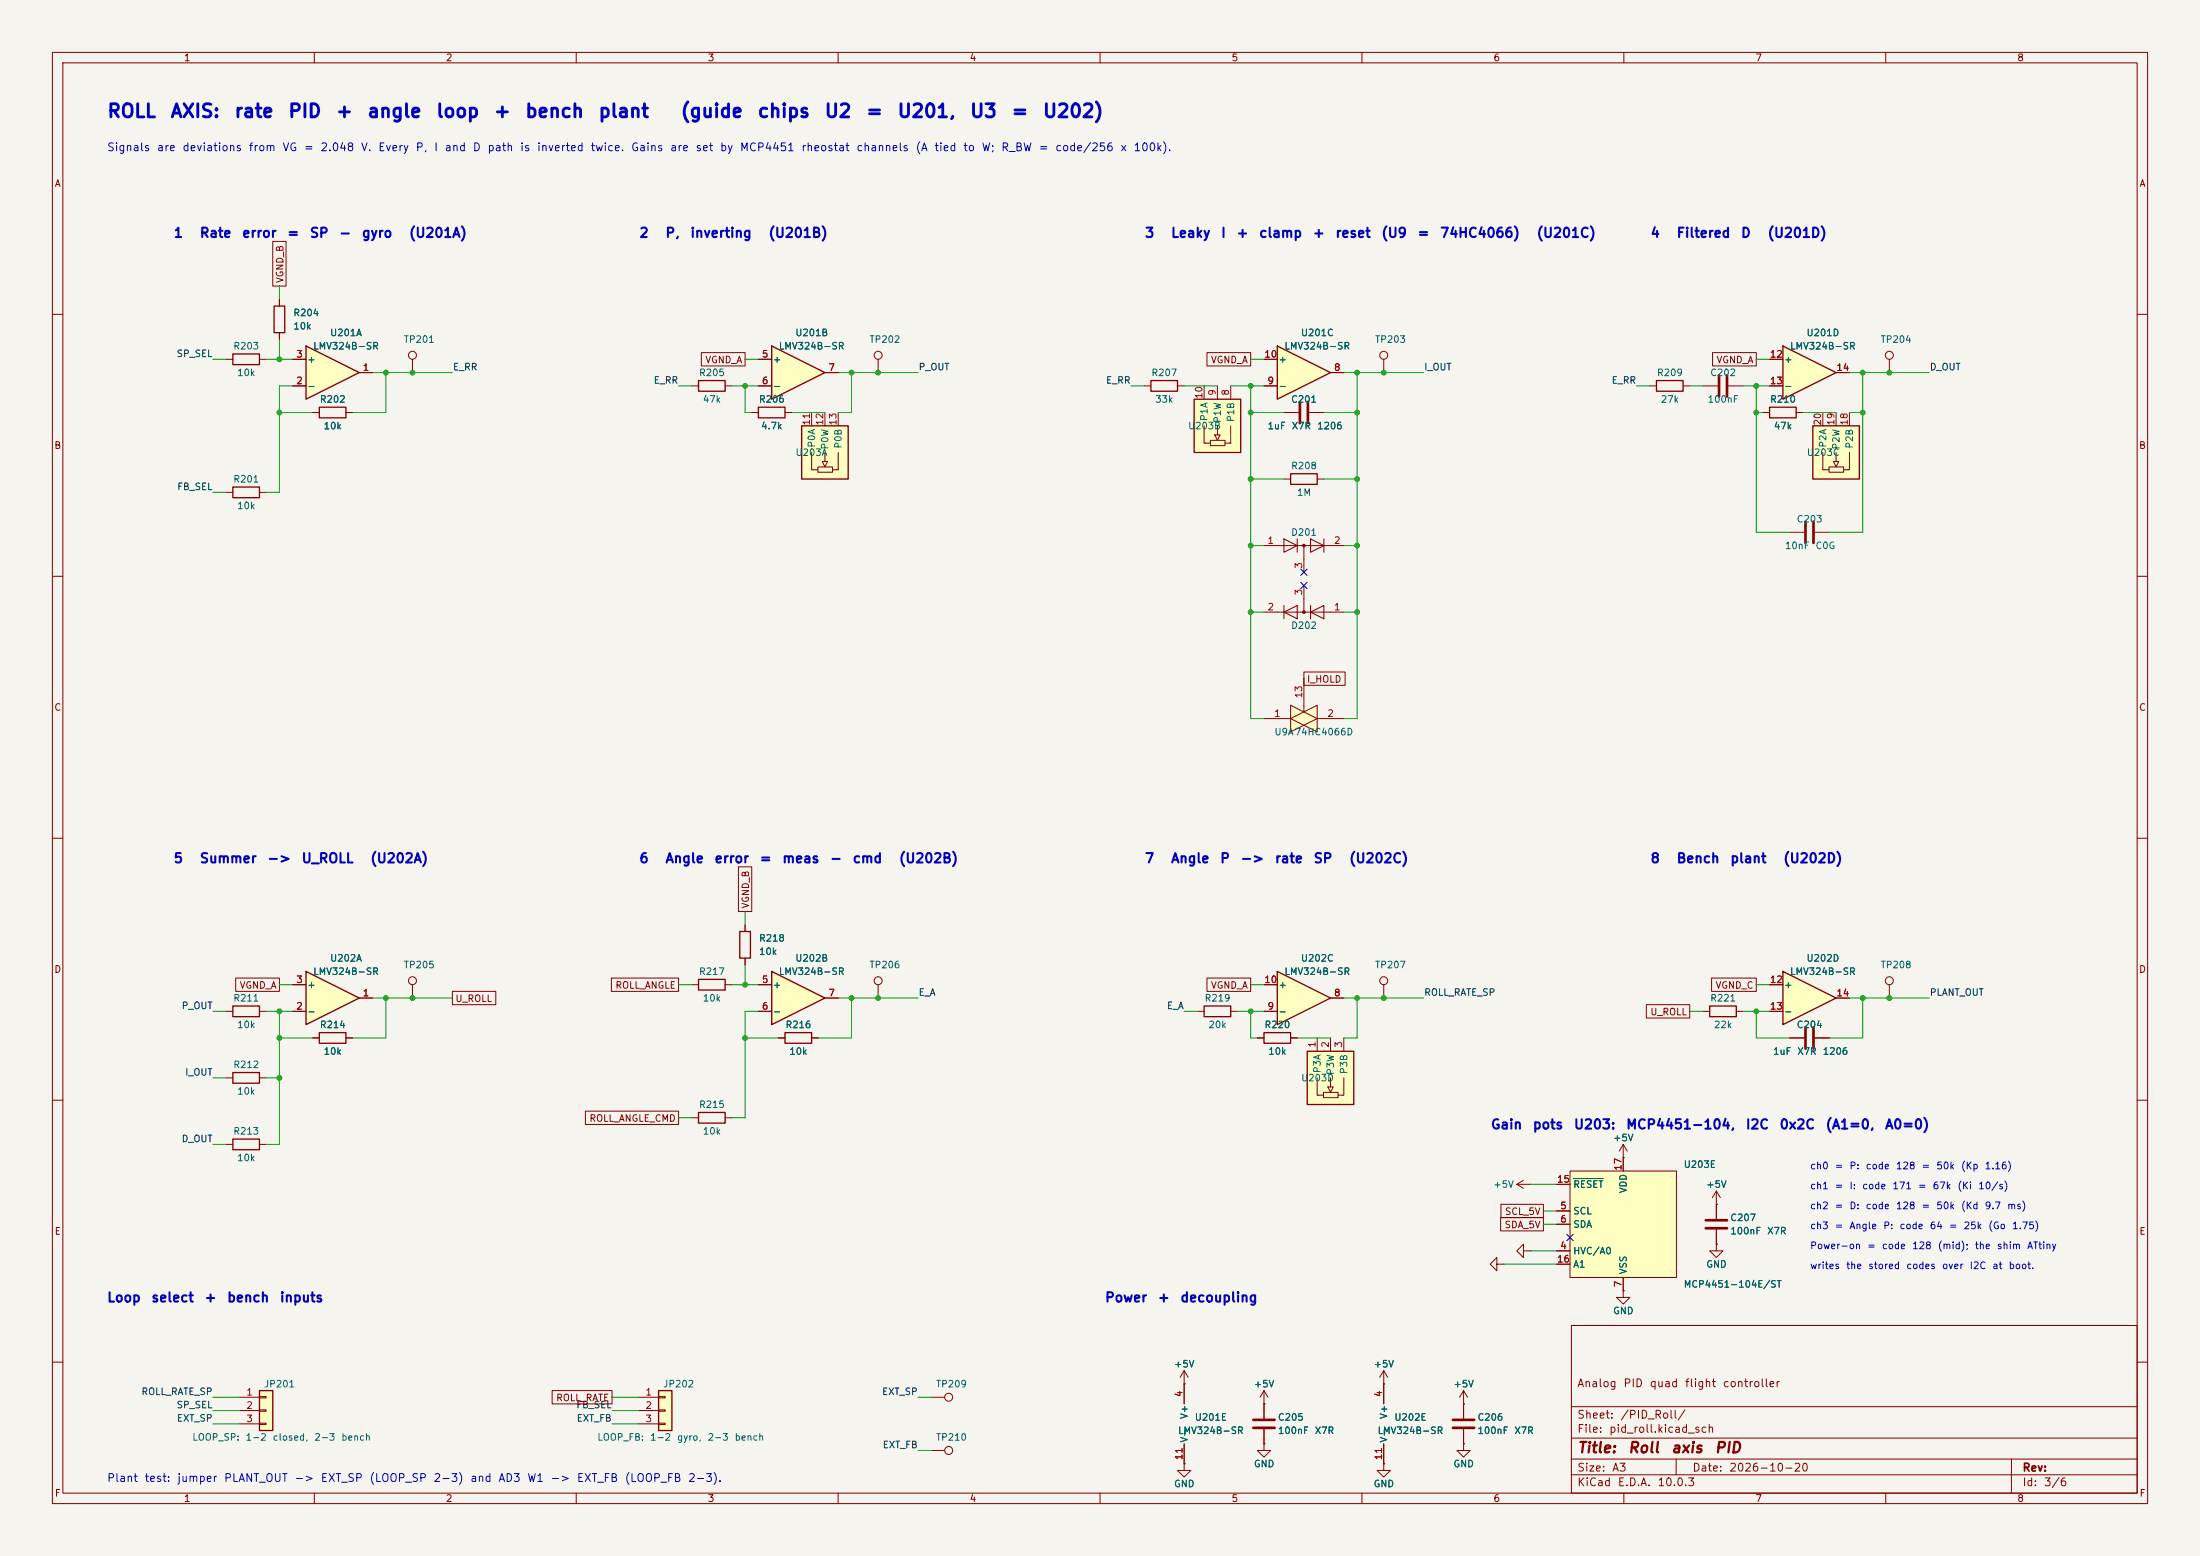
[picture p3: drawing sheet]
<svg xmlns="http://www.w3.org/2000/svg" width="420mm" height="297mm" viewBox="0 0 420 297" stroke-linecap="round" stroke-linejoin="round" font-family="sans-serif">
<path d="M0 0h420v297h-420z" fill="#f5f4ef" stroke="#f5f4ef" stroke-width=".19"/>
<g fill="none" stroke="#840000" stroke-width=".19">
<path d="M10 10h400v277h-400zM12 12h396v273h-396zM60 10v2M110 10v2M160 10v2M210 10v2M260 10v2M310 10v2M360 10v2M53.3 57.2v1.2M10 60h2M53.3 63.5v1.3"/>
<path d="M78.7 68.6v2.5M408 60h2M10 110h2M408 110h2M10 160h2M408 160h2M59.7 198.1h1.3M66 198.1h1.3M10 210h2M408 210h2M300 253h108v32h-108zM10 260h2"/>
<path d="M177.8 266.7h2.5M226.1 264.2v3.8M226.1 275.6v3.8M241.3 268h.1M241.3 265.4l-.8 1.3M241.3 265.4l.8 1.3M241.3 265.4v2.6M300 278.5h108M300 274.5h108M300 268.5h108M320 278.5v3M384 278.5v6.5"/>
<path d="M408 260h2M60 285v2M110 285v2M160 285v2M210 285v2M260 285v2M300 281.5h108M310 285v2M360 285v2"/>
<circle cx="78.7" cy="67.8" r=".76"/>
<circle cx="181.1" cy="266.7" r=".76"/>
</g>
<path d="M52.3 58.4h2.1v5.1h-2.1zM61 197.1h5v2h-5z" fill="none" stroke="#840000" stroke-width=".25"/>
<path d="M125.7 265.4h2.6v7.6h-2.6z" fill="#ffffc2"/>
<path d="M44.4 67.6h5.1v2h-5.1zM44.4 204.7h5.1v2.1h-5.1zM44.4 217.4h5.1v2.1h-5.1zM125.7 265.4h2.6v7.6h-2.6z" fill="none" stroke="#840000" stroke-width=".25"/>
<g fill="none" stroke="#840000" stroke-width=".19">
<path d="M43.2 68.6h1.2M49.5 68.6h1.3M43.2 205.7h1.2M43.2 218.4h1.2M49.5 205.7h1.3M49.5 218.4h1.3M290.8 238.8v-1.3l-1.2 1.3 1.2 1.2v-1.2h1.3M292.1 238.8h.1M327.7 237.5v1.3h1.2l-1.2 1.2-1.3-1.2h1.3M327.7 237.5h.1M327.7 229.9h.1M327.7 227.3l-.8 1.3"/>
<path d="M327.7 227.3l.7 1.3M327.7 227.3v5.4M327.7 234.7v2.8M309.9 246.4v1.2h1.2l-1.2 1.3-1.3-1.3h1.3M309.9 246.4h.1M121.9 266.7h3.8M121.9 269.2h3.8M121.9 271.8h3.8M125.7 266.6h1.3v.2h-1.3zM125.7 269.1h1.3v.3h-1.3zM125.7 271.7h1.3v.2h-1.3z"/>
</g>
<path d="M325.6 232.9h4.1M325.6 234.4h4.1" fill="none" stroke="#840000" stroke-width=".51"/>
<path d="M299.7 223.5h20.3v20.3h-20.3z" fill="#ffffc2"/>
<g fill="none" stroke="#840000" stroke-width=".19">
<path d="M43.2 94h1.2M49.5 94h1.3M43.2 193h1.2M49.5 193h1.3M325.1 193h1.3M331.5 193h1.2M309.9 218.4v5.1M309.9 218.4l-.8 1.3M309.9 218.4l.7 1.3M289.6 226.1h2.5M289.6 226.1l1.2 .7M290.8 225.3l-1.2 .8"/>
<path d="M292.1 226.1h.1M297.2 238.8h2.5M297.2 231.1h2.5M297.2 233.7h2.5M297.2 226.1h2.5M299.7 223.5h20.3v20.3h-20.3zM309.9 221h.1M297.2 241.3h2.5M309.9 243.8v2.6"/>
</g>
<path d="M300.4 225h5.6" fill="none" stroke="#006464" stroke-width=".19"/>
<path d="M44.4 93h5.1v2h-5.1zM44.4 192h5.1v2.1h-5.1zM326.4 192h5.1v2.1h-5.1z" fill="none" stroke="#840000" stroke-width=".25"/>
<path d="M58.4 66l10.2 5.1-10.2 5.1z" fill="#ffffc2"/>
<path d="M58.4 66l10.2 5.1-10.2 5.1zM61 77.7h5v2.1h-5z" fill="none" stroke="#840000" stroke-width=".25"/>
<path d="M55.9 73.7h2.5M55.9 68.6h2.5M59.7 78.7h1.3M66 78.7h1.3M68.6 71.1h2.5M341.6 198.1h2.8M346.5 198.1h2.7" fill="none" stroke="#840000" stroke-width=".19"/>
<path d="M344.7 196.1v4.1M346.2 196.1v4.1" fill="none" stroke="#840000" stroke-width=".51"/>
<path d="M340.4 185.4l10.1 5.1-10.1 5.1z" fill="#ffffc2"/>
<path d="M340.4 185.4l10.1 5.1-10.1 5.1z" fill="none" stroke="#840000" stroke-width=".25"/>
<path d="M337.8 188h2.6M337.8 193h2.6M350.5 190.5h2.6" fill="none" stroke="#840000" stroke-width=".19"/>
<path d="M256.5 205.7v3.3" fill="none" stroke="#ffffc2" stroke-width=".19"/>
<path d="M256.3 209h.2z" fill="#ffffc2"/>
<path d="M251.5 205.7v3.3" fill="none" stroke="#ffffc2" stroke-width=".19"/>
<path d="M249.6 200.7h8.8v10.1h-8.8z" fill="#ffffc2"/>
<path d="M228.6 193h1.3M234.9 193h1.3M240 198.1h1.3M246.4 198.1h1.2M251.5 198.1v2.6M254 198.1v2.6M256.5 198.1v2.6M251.5 205.7v3.3h1.1M252.7 208.5h2.7v1h-2.7zM253.5 207.5h1l-.5 1zM254 205.7v1.8M256.5 205.7v3.3h-1.1" fill="none" stroke="#840000" stroke-width=".19"/>
<path d="M229.9 192h5v2.1h-5zM241.3 197.1h5.1v2h-5.1zM249.6 200.7h8.8v10.1h-8.8z" fill="none" stroke="#840000" stroke-width=".25"/>
<path d="M243.8 185.4l10.2 5.1-10.2 5.1z" fill="#ffffc2"/>
<path d="M243.8 185.4l10.2 5.1-10.2 5.1z" fill="none" stroke="#840000" stroke-width=".25"/>
<g fill="none" stroke="#840000" stroke-width=".19">
<path d="M241.3 193h2.5M241.3 188h2.5M254 190.5h2.5M264.2 188v2.5"/>
<circle cx="264.2" cy="187.2" r=".76"/>
</g>
<path d="M49.5 265.4h2.6v7.6h-2.6z" fill="#ffffc2"/>
<path d="M144.8 77.7h5.1v2.1h-5.1zM316.2 72.6h5.1v2.1h-5.1zM337.8 77.7h5.1v2.1h-5.1zM49.5 265.4h2.6v7.6h-2.6z" fill="none" stroke="#840000" stroke-width=".25"/>
<g fill="none" stroke="#840000" stroke-width=".19">
<path d="M143.5 78.7h1.3M149.9 78.7h1.2M315 73.7h1.2M321.3 73.7h1.3M325.1 73.7h2.8M329.9 73.7h2.8M336.5 78.7h1.3M342.9 78.7h1.3M341.6 101.6h2.8M346.5 101.6h2.7M78.7 188v2.5M360.7 188v2.5"/>
<path d="M285.7 241.3v-1.3l-1.2 1.3 1.2 1.3v-1.3h1.3M287 241.3h.1M45.7 266.7h3.8M45.7 269.2h3.8M45.7 271.8h3.8M49.5 266.6h1.3v.2h-1.3zM49.5 269.1h1.3v.3h-1.3zM49.5 271.7h1.3v.2h-1.3zM226.1 279.4v1.3h1.2l-1.2 1.2-1.3-1.2h1.3M226.1 279.4h.1"/>
<circle cx="78.7" cy="187.2" r=".76"/>
<circle cx="360.7" cy="187.2" r=".76"/>
</g>
<path d="M328.2 71.6v4.1M329.7 71.6v4.1M344.7 99.6v4M346.2 99.6v4" fill="none" stroke="#840000" stroke-width=".51"/>
<path d="M147.3 66l10.2 5.1-10.2 5.1z" fill="#ffffc2"/>
<path d="M147.3 66l10.2 5.1-10.2 5.1z" fill="none" stroke="#840000" stroke-width=".25"/>
<g fill="none" stroke="#840000" stroke-width=".19">
<path d="M144.8 68.6h2.5M144.8 73.7h2.5M157.5 71.1h2.5M167.6 68.6v2.5M241.3 275.6v1.3h1.3l-1.3 1.2-1.3-1.2h1.3M241.3 275.6h.1"/>
<circle cx="167.6" cy="67.8" r=".76"/>
</g>
<path d="M353.1 86.4v3.3" fill="none" stroke="#ffffc2" stroke-width=".19"/>
<path d="M352.8 89.7h.3z" fill="#ffffc2"/>
<path d="M348 86.4v3.3" fill="none" stroke="#ffffc2" stroke-width=".19"/>
<path d="M346.1 81.3h8.9v10.1h-8.9z" fill="#ffffc2"/>
<g fill="none" stroke="#840000" stroke-width=".19">
<path d="M132.1 73.7h1.2M138.4 73.7h1.3M348 78.7v2.6M350.5 78.7v2.6M353.1 78.7v2.6M348 86.4v3.3h.2M348.2 89.7h.9M349.2 89.1h2.8v1h-2.8zM350 88.1h1l-.5 1zM350.5 86.4v1.7M353.1 86.4v3.3h-1.1M142.2 176.5v1.3"/>
<path d="M142.2 182.9v1.3M167.6 188v2.5"/>
<circle cx="167.6" cy="187.2" r=".76"/>
</g>
<path d="M133.3 72.6h5.1v2.1h-5.1zM346.1 81.3h8.9v10.1h-8.9zM141.2 177.8h2.1v5.1h-2.1z" fill="none" stroke="#840000" stroke-width=".25"/>
<path d="M340.4 66l10.1 5.1-10.1 5.1z" fill="#ffffc2"/>
<path d="M340.4 66l10.1 5.1-10.1 5.1z" fill="none" stroke="#840000" stroke-width=".25"/>
<g fill="none" stroke="#840000" stroke-width=".19">
<path d="M337.8 68.6h2.6M337.8 73.7h2.6M350.5 71.1h2.6M360.7 68.6v2.5"/>
<circle cx="360.7" cy="67.8" r=".76"/>
</g>
<path d="M160 86.4v3.3" fill="none" stroke="#ffffc2" stroke-width=".19"/>
<path d="M159.8 89.7h.2z" fill="#ffffc2"/>
<path d="M154.9 86.4v3.3" fill="none" stroke="#ffffc2" stroke-width=".19"/>
<path d="M153 81.3h8.9v10.1h-8.9z" fill="#ffffc2"/>
<path d="M154.9 78.7v2.6M157.5 78.7v2.6M160 78.7v2.6M154.9 86.4v3.3h.3M155.2 89.7h.9M156.1 89.1h2.8v1h-2.8zM157 88.1h1l-.5 1zM157.5 86.4v1.7M160 86.4v3.3h-1.1" fill="none" stroke="#840000" stroke-width=".19"/>
<path d="M153 81.3h8.9v10.1h-8.9z" fill="none" stroke="#840000" stroke-width=".25"/>
<path d="M243.8 66l10.2 5.1-10.2 5.1z" fill="#ffffc2"/>
<path d="M243.8 66l10.2 5.1-10.2 5.1zM133.3 186.9h5.1v2.1h-5.1z" fill="none" stroke="#840000" stroke-width=".25"/>
<g fill="none" stroke="#840000" stroke-width=".19">
<path d="M241.3 73.7h2.5M241.3 68.6h2.5M254 71.1h2.5M132.1 188h1.2M138.4 188h1.3M177.8 276.9h2.5"/>
<circle cx="181.1" cy="276.9" r=".76"/>
</g>
<path d="M234.9 81.3v3.3" fill="none" stroke="#ffffc2" stroke-width=".19"/>
<path d="M234.7 84.6h.2z" fill="#ffffc2"/>
<path d="M229.9 81.3v3.3" fill="none" stroke="#ffffc2" stroke-width=".19"/>
<path d="M228 76.2h8.9v10.2h-8.9z" fill="#ffffc2"/>
<g fill="none" stroke="#840000" stroke-width=".19">
<path d="M218.4 73.7h1.3M224.8 73.7h1.3M229.9 73.7v2.5M232.4 73.7v2.5M234.9 73.7v2.5M264.2 68.6v2.5M229.9 81.3v3.3h.2M230.1 84.6h.9M231.1 84h2.8v1.1h-2.8zM231.9 83h1l-.5 1zM232.4 81.3v1.7M234.9 81.3v3.3h-1"/>
<circle cx="264.2" cy="67.8" r=".76"/>
</g>
<path d="M219.7 72.6h5.1v2.1h-5.1zM228 76.2h8.9v10.2h-8.9z" fill="none" stroke="#840000" stroke-width=".25"/>
<path d="M147.3 185.4l10.2 5.1-10.2 5.1z" fill="#ffffc2"/>
<path d="M147.3 185.4l10.2 5.1-10.2 5.1z" fill="none" stroke="#840000" stroke-width=".25"/>
<path d="M245.1 78.7h2.8M249.9 78.7h2.8M241.3 116.8h15.2M241.3 104.1h15.2M248.9 104.1v5.1M248.9 111.8v5M144.8 188h2.5M144.8 193h2.5M157.5 190.5h2.5" fill="none" stroke="#840000" stroke-width=".19"/>
<path d="M245.1 116.8l2.5-1.2v2.5zM245.1 115.6v2.5M245.1 102.9l2.5 1.2-2.5 1.3zM247.6 102.9v2.5M250.2 116.8l2.5-1.2v2.5zM250.2 115.6v2.5M250.2 102.9l2.5 1.2-2.5 1.3zM252.7 102.9v2.5" fill="none" stroke="#840000" stroke-width=".2"/>
<g fill="#840000" stroke="#840000" stroke-width=".19">
<circle cx="248.9" cy="116.8" r=".25"/>
<circle cx="248.9" cy="104.1" r=".25"/>
</g>
<path d="M248.2 76.7v4.1M249.7 76.7v4.1" fill="none" stroke="#840000" stroke-width=".51"/>
<g fill="#ffffc2">
<path d="M246.4 134.6l5.1 2.6-5.1 2.5z"/>
<path d="M246.4 137.2l5.1-2.6v5.1z"/>
</g>
<g fill="none" stroke="#840000" stroke-width=".19">
<path d="M245.1 91.4h1.3M251.5 91.4h1.2M241.3 137.2h5.1M246.4 134.6l5.1 2.6-5.1 2.5zM246.4 137.2l5.1-2.6v5.1zM248.9 129.5v6.4M251.5 137.2h5M148.6 198.1h1.3M154.9 198.1h1.3M132.1 213.4h1.2M138.4 213.4h1.3M226.1 264.2h.1"/>
<path d="M226.1 261.6l-.8 1.3M226.1 261.6l.7 1.3M226.1 261.6v2.6M241.3 268v2.8M241.3 272.8v2.8M264.2 264.2h.1M264.2 261.6l-.8 1.3M264.2 261.6l.7 1.3M264.2 261.6v2.6M279.4 275.6v1.3h1.3l-1.3 1.2-1.3-1.2h1.3M279.4 275.6h.1"/>
</g>
<path d="M246.4 90.4h5.1v2.1h-5.1zM149.9 197.1h5v2h-5zM133.3 212.3h5.1v2.1h-5.1z" fill="none" stroke="#840000" stroke-width=".25"/>
<path d="M239.3 271h4M239.3 272.5h4" fill="none" stroke="#840000" stroke-width=".51"/>
<path d="M58.4 185.4l10.2 5.1-10.2 5.1z" fill="#ffffc2"/>
<path d="M58.4 185.4l10.2 5.1-10.2 5.1z" fill="none" stroke="#840000" stroke-width=".25"/>
<g fill="none" stroke="#840000" stroke-width=".19">
<path d="M52.1 46.1h2.5v8.5h-2.5zM53.3 57.2v1.2M53.3 63.5v1.3M55.9 73.7h2.5M55.9 68.6h2.5M59.7 78.7h1.3M66 78.7h1.3M68.6 71.1h2.5M133.9 67.3h8.3v2.6h-8.3zM143.5 78.7h1.3M144.8 73.7h2.5M144.8 68.6h2.5"/>
<path d="M149.9 78.7h1.2M157.5 71.1h2.5M230.4 67.3h8.4v2.6h-8.4zM241.3 73.7h2.5M241.3 68.6h2.5M245.1 78.7h2.8M249.9 78.7h2.8M254 71.1h2.5M326.9 67.3h8.4v2.6h-8.4zM336.5 78.7h1.3M337.8 73.7h2.6M337.8 68.6h2.6"/>
<path d="M342.9 78.7h1.3M350.5 71.1h2.6M248.9 128.3h7.9v2.5h-7.9zM141 165.5h2.5v8.5h-2.5zM142.2 176.5v1.3M45 186.7h8.3v2.5h-8.3zM55.9 193h2.5M55.9 188h2.5M59.7 198.1h1.3M66 198.1h1.3M68.6 190.5h2.5M86.4 189.2h8.2v2.6h-8.2z"/>
<path d="M116.7 186.7h12.8v2.5h-12.8zM142.2 182.9v1.3M144.8 193h2.5M144.8 188h2.5M148.6 198.1h1.3M154.9 198.1h1.3M157.5 190.5h2.5M230.4 186.7h8.4v2.5h-8.4zM240 198.1h1.3M241.3 193h2.5M241.3 188h2.5M246.4 198.1h1.2"/>
<path d="M254 190.5h2.5M314.3 191.8h8.3v2.5h-8.3zM326.7 186.7h8.6v2.5h-8.6zM337.8 193h2.6M337.8 188h2.6M341.6 198.1h2.8M346.5 198.1h2.7M350.5 190.5h2.6M111.8 212.1h17.7v2.5h-17.7zM286.5 232.4h8.1v2.6h-8.1zM286.5 229.9h8.1v2.5h-8.1zM297.2 238.8h2.5"/>
<path d="M297.2 231.1h2.5M297.2 233.7h2.5M297.2 226.1h2.5M309.9 221h.1M309.9 221v2.5M327.7 229.9h.1M327.7 237.5h.1M327.7 229.9v2.8M327.7 234.7v2.8M297.2 241.3h2.5M309.9 246.4h.1M309.9 243.8v2.6"/>
<path d="M105.4 265.4h11.4v2.6h-11.4zM226.1 264.2h.1M226.1 279.4h.1M226.1 264.2v3.8M226.1 275.6v3.8M241.3 275.6h.1M241.3 268h.1M241.3 268v2.8M241.3 272.8v2.8M264.2 279.4v1.3h1.2l-1.2 1.2-1.3-1.2h1.3M264.2 279.4h.1M264.2 264.2h.1"/>
<path d="M264.2 264.2v3.8M264.2 275.6v3.8M279.4 268h.1M279.4 275.6h.1M279.4 265.4l-.8 1.3M279.4 265.4l.8 1.3M279.4 265.4v5.4M279.4 272.8v2.8"/>
</g>
<path d="M277.4 271h4M277.4 272.5h4" fill="none" stroke="#840000" stroke-width=".51"/>
<g fill="none" stroke="#009600" stroke-width=".19">
<path d="M53.3 54.6v2.6M40.6 68.6h2.6M50.8 68.6h5.1M53.3 78.7h6.4M53.3 64.8v3.8M55.9 73.7h-2.6v20.3h-2.5M71.1 71.1h15.3M73.7 71.1v7.6h-6.4M129.5 73.7h2.6M139.7 73.7h5.1M142.2 68.6h2.6M142.2 73.7v5h1.3"/>
<path d="M151.1 78.7h6.4M160 71.1h15.3M162.6 71.1v7.6h-2.6M215.9 73.7h2.5M226.1 73.7h6.3M234.9 73.7h6.4M238.8 68.6h2.5M238.8 78.7h6.3M238.8 73.7v63.5h2.5M252.7 78.7h6.4M256.5 71.1h15.3M259.1 71.1v66.1h-2.6"/>
<path d="M312.4 73.7h2.6M322.6 73.7h2.5M332.7 73.7h5.1M335.3 68.6h2.5M335.3 78.7h1.2M335.3 73.7v27.9h6.3M344.2 78.7h6.3M353.1 78.7h2.5M353.1 71.1h15.2M355.6 71.1v30.5h-6.4M40.6 94h2.6M238.8 91.4h6.3"/>
<path d="M252.7 91.4h6.4M238.8 104.1h2.5M238.8 116.8h2.5M256.5 104.1h2.6M256.5 116.8h2.6M142.2 174v2.5M40.6 193h2.6M50.8 193h5.1M53.3 193v25.4h-2.5M53.3 188h2.6M53.3 198.1h6.4M71.1 190.5h15.3"/>
<path d="M73.7 190.5v7.6h-6.4M129.5 188h2.6M139.7 188h5.1M142.2 184.2v3.8M142.2 198.1h6.4M144.8 193h-2.6v20.4h-2.5M160 190.5h15.3M162.6 190.5v7.6h-6.4M226.1 193h2.5M236.2 193h5.1M238.8 193v5.1h1.2M238.8 188h2.5"/>
<path d="M247.6 198.1h6.4M256.5 190.5h15.3M259.1 190.5v7.6h-2.6M322.6 193h2.5M332.7 193h5.1M335.3 188h2.5M335.3 193v5.1h6.3M353.1 190.5h15.2M355.6 190.5v7.6h-6.4M40.6 205.7h2.6M40.6 218.4h2.6M50.8 205.7h2.5"/>
<path d="M129.5 213.4h2.6M292.1 226.1h5.1M292.1 238.8h5.1M294.6 231.1h2.6M294.6 233.7h2.6M287 241.3h10.2M40.6 271.8h5.1M40.6 266.7h5.1M40.6 269.2h5.1M116.8 271.8h5.1M116.8 266.7h5.1M116.8 269.2h5.1"/>
<path d="M175.3 266.7h2.5M175.3 276.9h2.5"/>
</g>
<path d="M248.3 108.6l1.2 1.2M248.3 111.2l1.2 1.2M249.5 108.6l-1.2 1.2M249.5 111.2l-1.2 1.2M299.1 235.6l1.2 1.2M300.3 235.6l-1.2 1.2" fill="none" stroke="#000084" stroke-width=".19"/>
<path d="M300.4 225h5.6" fill="none" stroke="#006464" stroke-width=".19"/>
<g fill="#009600" stroke="#009600" stroke-width=".19">
<circle cx="53.3" cy="68.6" r=".46"/>
<circle cx="53.3" cy="78.7" r=".46"/>
<circle cx="78.7" cy="71.1" r=".46"/>
<circle cx="73.7" cy="71.1" r=".46"/>
<circle cx="142.2" cy="73.7" r=".46"/>
<circle cx="167.6" cy="71.1" r=".46"/>
<circle cx="162.6" cy="71.1" r=".46"/>
<circle cx="238.8" cy="91.4" r=".46"/>
<circle cx="238.8" cy="78.7" r=".46"/>
<circle cx="238.8" cy="73.7" r=".46"/>
<circle cx="73.7" cy="190.5" r=".46"/>
<circle cx="53.3" cy="205.7" r=".46"/>
<circle cx="53.3" cy="198.1" r=".46"/>
<circle cx="53.3" cy="193" r=".46"/>
<circle cx="78.7" cy="190.5" r=".46"/>
<circle cx="167.6" cy="190.5" r=".46"/>
<circle cx="162.6" cy="190.5" r=".46"/>
<circle cx="142.2" cy="188" r=".46"/>
<circle cx="142.2" cy="198.1" r=".46"/>
<circle cx="259.1" cy="104.1" r=".46"/>
<circle cx="238.8" cy="116.8" r=".46"/>
<circle cx="238.8" cy="104.1" r=".46"/>
<circle cx="259.1" cy="78.7" r=".46"/>
<circle cx="259.1" cy="91.4" r=".46"/>
<circle cx="259.1" cy="116.8" r=".46"/>
<circle cx="259.1" cy="71.1" r=".46"/>
<circle cx="264.2" cy="71.1" r=".46"/>
<circle cx="360.7" cy="71.1" r=".46"/>
<circle cx="355.6" cy="78.7" r=".46"/>
<circle cx="355.6" cy="71.1" r=".46"/>
<circle cx="335.3" cy="78.7" r=".46"/>
<circle cx="335.3" cy="73.7" r=".46"/>
<circle cx="264.2" cy="190.5" r=".46"/>
<circle cx="259.1" cy="190.5" r=".46"/>
<circle cx="238.8" cy="193" r=".46"/>
<circle cx="360.7" cy="190.5" r=".46"/>
<circle cx="355.6" cy="190.5" r=".46"/>
<circle cx="335.3" cy="193" r=".46"/>
</g>
<g font-size="2.5" fill="#0000c2">
<text x="20.3" y="23.1">ROLL</text>
<text x="32.4" y="23.1">AXIS:</text>
<text x="44.6" y="23.1">rate</text>
<text x="54.9" y="23.1">PID</text>
<text x="64" y="23.1">+</text>
<text x="70" y="23.1">angle</text>
<text x="83.1" y="23.1">loop</text>
<text x="94.1" y="23.1">+</text>
<text x="100.1" y="23.1">bench</text>
<text x="114.1" y="23.1">plant</text>
<text x="129.8" y="23.1">(guide</text>
<text x="144.5" y="23.1">chips</text>
<text x="157.2" y="23.1">U2</text>
<text x="165.2" y="23.1">=</text>
<text x="171.2" y="23.1">U201,</text>
<text x="185" y="23.1">U3</text>
<text x="192.9" y="23.1">=</text>
<text x="198.9" y="23.1">U202)</text>
</g>
<g font-size="2" fill="#840000">
<text x="301" y="277.8">Title:</text>
<text x="310.7" y="277.8">Roll</text>
<text x="318.9" y="277.8">axis</text>
<text x="327.2" y="277.8">PID</text>
</g>
<g font-size="1.8" fill="#0000c2">
<text x="33" y="45.8">1</text>
<text x="38" y="45.8">Rate</text>
<text x="46.1" y="45.8">error</text>
<text x="54.7" y="45.8">=</text>
<text x="59" y="45.8">SP</text>
<text x="64.6" y="45.8">-</text>
<text x="68.9" y="45.8">gyro</text>
<text x="78" y="45.8">(U201A)</text>
<text x="121.9" y="45.8">2</text>
<text x="126.9" y="45.8">P,</text>
<text x="131.6" y="45.8">inverting</text>
<text x="146.6" y="45.8">(U201B)</text>
<text x="218.4" y="45.8">3</text>
<text x="223.4" y="45.8">Leaky</text>
<text x="233" y="45.8">I</text>
<text x="235.9" y="45.8">+</text>
<text x="240.2" y="45.8">clamp</text>
<text x="250.5" y="45.8">+</text>
<text x="254.8" y="45.8">reset</text>
<text x="263.6" y="45.8">(U9</text>
<text x="270.5" y="45.8">=</text>
<text x="274.8" y="45.8">74HC4066)</text>
<text x="293.2" y="45.8">(U201C)</text>
<text x="315" y="45.8">4</text>
<text x="319.9" y="45.8">Filtered</text>
<text x="332.2" y="45.8">D</text>
<text x="337.3" y="45.8">(U201D)</text>
<text x="33" y="165.2">5</text>
<text x="38" y="165.2">Summer</text>
<text x="50.9" y="165.2">-&gt;</text>
<text x="57.4" y="165.2">U_ROLL</text>
<text x="70.6" y="165.2">(U202A)</text>
<text x="121.9" y="165.2">6</text>
<text x="126.9" y="165.2">Angle</text>
<text x="136.3" y="165.2">error</text>
<text x="144.9" y="165.2">=</text>
<text x="149.2" y="165.2">meas</text>
<text x="158.3" y="165.2">-</text>
<text x="162.6" y="165.2">cmd</text>
<text x="171.5" y="165.2">(U202B)</text>
<text x="218.4" y="165.2">7</text>
<text x="223.4" y="165.2">Angle</text>
<text x="232.8" y="165.2">P</text>
<text x="236.7" y="165.2">-&gt;</text>
<text x="243.2" y="165.2">rate</text>
<text x="250.6" y="165.2">SP</text>
<text x="257.4" y="165.2">(U202C)</text>
<text x="315" y="165.2">8</text>
<text x="319.9" y="165.2">Bench</text>
<text x="330.2" y="165.2">plant</text>
<text x="340.3" y="165.2">(U202D)</text>
<text x="284.5" y="216">Gain</text>
<text x="292.5" y="216">pots</text>
<text x="300.3" y="216">U203:</text>
<text x="310.3" y="216">MCP4451-104,</text>
<text x="333.1" y="216">I2C</text>
<text x="339.6" y="216">0x2C</text>
<text x="348.4" y="216">(A1=0,</text>
<text x="359.7" y="216">A0=0)</text>
<text x="20.3" y="249">Loop</text>
<text x="28.8" y="249">select</text>
<text x="38.9" y="249">+</text>
<text x="43.2" y="249">bench</text>
<text x="53.3" y="249">inputs</text>
<text x="210.8" y="249">Power</text>
<text x="220.9" y="249">+</text>
<text x="225.2" y="249">decoupling</text>
</g>
<g font-size="1.5" fill="#0000c2">
<text x="20.3" y="29.2">Signals</text>
<text x="29.8" y="29.2">are</text>
<text x="34.7" y="29.2">deviations</text>
<text x="47.4" y="29.2">from</text>
<text x="53.8" y="29.2">VG</text>
<text x="57.9" y="29.2">=</text>
<text x="61" y="29.2">2.048</text>
<text x="68.8" y="29.2">V.</text>
<text x="72.1" y="29.2">Every</text>
<text x="79.2" y="29.2">P,</text>
<text x="82.7" y="29.2">I</text>
<text x="84.8" y="29.2">and</text>
<text x="90.1" y="29.2">D</text>
<text x="92.9" y="29.2">path</text>
<text x="99.2" y="29.2">is</text>
<text x="102.4" y="29.2">inverted</text>
<text x="112.6" y="29.2">twice.</text>
<text x="120.3" y="29.2">Gains</text>
<text x="127.8" y="29.2">are</text>
<text x="132.7" y="29.2">set</text>
<text x="137.3" y="29.2">by</text>
<text x="141.1" y="29.2">MCP4451</text>
<text x="152.9" y="29.2">rheostat</text>
<text x="163.4" y="29.2">channels</text>
<text x="174.7" y="29.2">(A</text>
<text x="178.3" y="29.2">tied</text>
<text x="183.8" y="29.2">to</text>
<text x="187.3" y="29.2">W;</text>
<text x="191" y="29.2">R_BW</text>
<text x="198.2" y="29.2">=</text>
<text x="201.3" y="29.2">code/256</text>
<text x="213.8" y="29.2">x</text>
<text x="216.3" y="29.2">100k).</text>
<text x="20.3" y="283.2">Plant</text>
<text x="27.5" y="283.2">test:</text>
<text x="33.7" y="283.2">jumper</text>
<text x="42.6" y="283.2">PLANT_OUT</text>
<text x="56.1" y="283.2">-&gt;</text>
<text x="61.1" y="283.2">EXT_SP</text>
<text x="70.4" y="283.2">(LOOP_SP</text>
<text x="82.6" y="283.2">2-3)</text>
<text x="89.6" y="283.2">and</text>
<text x="95" y="283.2">AD3</text>
<text x="100.5" y="283.2">W1</text>
<text x="105" y="283.2">-&gt;</text>
<text x="110" y="283.2">EXT_FB</text>
<text x="119.1" y="283.2">(LOOP_FB</text>
<text x="131.2" y="283.2">2-3).</text>
</g>
<g font-size="1.5" fill="#840000">
<text x="301" y="265.1">Analog</text>
<text x="309.8" y="265.1">PID</text>
<text x="314.8" y="265.1">quad</text>
<text x="321.5" y="265.1">flight</text>
<text x="328.8" y="265.1">controller</text>
<text x="301" y="273.8">File:</text>
<text x="301" y="271.1">Sheet:</text>
<text x="307.1" y="273.8">pid_roll.kicad_sch</text>
<text x="309.2" y="271.1">/PID_Roll/</text>
<text x="301" y="281.2">Size:</text>
<text x="307.6" y="281.2">A3</text>
<text x="323" y="281.2">Date:</text>
<text x="330" y="281.2">2026-10-20</text>
<text x="386" y="281.2">Rev:</text>
<text x="301" y="284">KiCad</text>
<text x="308.7" y="284">E.D.A.</text>
<text x="316.3" y="284">10.0.3</text>
<text x="386" y="284">Id:</text>
<text x="390.1" y="284">3/6</text>
</g>
<g font-size="1.3" fill="#840000">
<text x="35" y="12">1</text>
<text x="85" y="12">2</text>
<text x="135" y="12">3</text>
<text x="185" y="12">4</text>
<text x="235" y="12">5</text>
<text x="285" y="12">6</text>
<text x="335" y="12">7</text>
<text x="385" y="12">8</text>
<text x="10.3" y="36">A</text>
<text x="408.3" y="36">A</text>
<text x="54.4" y="54.1" transform="rotate(-90 54.4 54.1)">VGND_B</text>
<text x="134.5" y="69.6">VGND_A</text>
<text x="231.1" y="69.6">VGND_A</text>
<text x="327.6" y="69.6">VGND_A</text>
<text x="10.3" y="86">B</text>
<text x="408.2" y="86">B</text>
<text x="249.4" y="130.6">I_HOLD</text>
<text x="10.3" y="136">C</text>
<text x="408.2" y="136">C</text>
<text x="143.3" y="173.5" transform="rotate(-90 143.3 173.5)">VGND_B</text>
<text x="10.3" y="186">D</text>
<text x="408.2" y="186">D</text>
<text x="45.6" y="189">VGND_A</text>
<text x="86.8" y="191.6">U_ROLL</text>
<text x="117.4" y="189">ROLL_ANGLE</text>
<text x="231.1" y="189">VGND_A</text>
<text x="327.4" y="189">VGND_C</text>
<text x="314.9" y="194.1">U_ROLL</text>
<text x="112.4" y="214.4">ROLL_ANGLE_CMD</text>
<text x="287.2" y="232.2">SCL_5V</text>
<text x="10.3" y="236">E</text>
<text x="287.1" y="234.7">SDA_5V</text>
<text x="408.3" y="236">E</text>
<text x="106.1" y="267.8">ROLL_RATE</text>
<text x="10.3" y="286">F</text>
<text x="35" y="287">1</text>
<text x="85" y="287">2</text>
<text x="135" y="287">3</text>
<text x="185" y="287">4</text>
<text x="235" y="287">5</text>
<text x="285" y="287">6</text>
<text x="335" y="287">7</text>
<text x="385" y="287">8</text>
<text x="408.3" y="286">F</text>
</g>
<g font-size="1.3" fill="#006464">
<text x="55.9" y="60.7">R204</text>
<text x="55.9" y="63.2">10k</text>
<text x="62.9" y="64.5">U201A</text>
<text x="77" y="65.7">TP201</text>
<text x="151.7" y="64.5">U201B</text>
<text x="165.9" y="65.7">TP202</text>
<text x="248.2" y="64.5">U201C</text>
<text x="262.4" y="65.7">TP203</text>
<text x="344.8" y="64.5">U201D</text>
<text x="358.9" y="65.7">TP204</text>
<text x="44.4" y="67">R203</text>
<text x="58.5" y="69.6">+</text>
<text x="59.7" y="67">LMV324B-SR</text>
<text x="147.4" y="69.6">+</text>
<text x="148.6" y="67">LMV324B-SR</text>
<text x="244" y="69.6">+</text>
<text x="245.1" y="67">LMV324B-SR</text>
<text x="340.5" y="69.6">+</text>
<text x="341.6" y="67">LMV324B-SR</text>
<text x="45.2" y="72.1">10k</text>
<text x="58.5" y="74.6">-</text>
<text x="60.9" y="77.2">R202</text>
<text x="133.3" y="72.1">R205</text>
<text x="134.1" y="77.2">47k</text>
<text x="144.8" y="77.2">R206</text>
<text x="147.4" y="74.6">-</text>
<text x="219.7" y="72.1">R207</text>
<text x="220.4" y="77.2">33k</text>
<text x="244" y="74.6">-</text>
<text x="246.4" y="77.2">C201</text>
<text x="316.2" y="72.1">R209</text>
<text x="316.9" y="77.2">27k</text>
<text x="325.9" y="77.2">100nF</text>
<text x="326.4" y="72.1">C202</text>
<text x="337.8" y="77.2">R210</text>
<text x="340.5" y="74.6">-</text>
<text x="61.7" y="82.3">10k</text>
<text x="145.2" y="82.3">4.7k</text>
<text x="226.7" y="82.3">U203B</text>
<text x="230.8" y="80.5" transform="rotate(-90 230.8 80.5)">P1A</text>
<text x="233.4" y="80.8" transform="rotate(-90 233.4 80.8)">P1W</text>
<text x="235.9" y="80.7" transform="rotate(-90 235.9 80.7)">P1B</text>
<text x="241.9" y="82.3">1uF</text>
<text x="246.5" y="82.3">X7R</text>
<text x="251.3" y="82.3">1206</text>
<text x="338.5" y="82.3">47k</text>
<text x="151.8" y="87.3">U203A</text>
<text x="155.9" y="85.6" transform="rotate(-90 155.9 85.6)">P0A</text>
<text x="158.5" y="85.9" transform="rotate(-90 158.5 85.9)">P0W</text>
<text x="161" y="85.7" transform="rotate(-90 161 85.7)">P0B</text>
<text x="246.4" y="89.9">R208</text>
<text x="344.8" y="87.3">U203C</text>
<text x="349" y="85.6" transform="rotate(-90 349 85.6)">P2A</text>
<text x="351.5" y="85.9" transform="rotate(-90 351.5 85.9)">P2W</text>
<text x="354" y="85.7" transform="rotate(-90 354 85.7)">P2B</text>
<text x="44.4" y="92.4">R201</text>
<text x="247.5" y="95">1M</text>
<text x="45.2" y="97.5">10k</text>
<text x="342.9" y="100">C203</text>
<text x="246.4" y="102.6">D201</text>
<text x="340.7" y="105.1">10nF</text>
<text x="346.5" y="105.1">C0G</text>
<text x="246.4" y="120.4">D202</text>
<text x="243.2" y="140.7">U9A74HC4066D</text>
<text x="62.9" y="183.9">U202A</text>
<text x="77" y="185.1">TP205</text>
<text x="144.8" y="180">R218</text>
<text x="144.8" y="182.6">10k</text>
<text x="151.7" y="183.9">U202B</text>
<text x="165.9" y="185.1">TP206</text>
<text x="248.2" y="183.9">U202C</text>
<text x="262.4" y="185.1">TP207</text>
<text x="344.8" y="183.9">U202D</text>
<text x="358.9" y="185.1">TP208</text>
<text x="44.4" y="191.5">R211</text>
<text x="58.5" y="188.9">+</text>
<text x="59.7" y="186.4">LMV324B-SR</text>
<text x="133.3" y="186.4">R217</text>
<text x="134.1" y="191.5">10k</text>
<text x="147.4" y="188.9">+</text>
<text x="148.6" y="186.4">LMV324B-SR</text>
<text x="229.9" y="191.5">R219</text>
<text x="244" y="188.9">+</text>
<text x="245.1" y="186.4">LMV324B-SR</text>
<text x="326.4" y="191.5">R221</text>
<text x="340.5" y="188.9">+</text>
<text x="341.6" y="186.4">LMV324B-SR</text>
<text x="45.2" y="196.6">10k</text>
<text x="58.5" y="194">-</text>
<text x="60.9" y="196.6">R214</text>
<text x="147.4" y="194">-</text>
<text x="149.8" y="196.6">R216</text>
<text x="230.6" y="196.6">20k</text>
<text x="241.3" y="196.6">R220</text>
<text x="244" y="194">-</text>
<text x="327.1" y="196.6">22k</text>
<text x="340.5" y="194">-</text>
<text x="342.9" y="196.6">C204</text>
<text x="61.7" y="201.6">10k</text>
<text x="150.6" y="201.6">10k</text>
<text x="242" y="201.6">10k</text>
<text x="338.4" y="201.6">1uF</text>
<text x="343" y="201.6">X7R</text>
<text x="347.9" y="201.6">1206</text>
<text x="44.4" y="204.2">R212</text>
<text x="45.2" y="209.3">10k</text>
<text x="248.3" y="206.7">U203D</text>
<text x="252.4" y="204.9" transform="rotate(-90 252.4 204.9)">P3A</text>
<text x="255" y="205.3" transform="rotate(-90 255 205.3)">P3W</text>
<text x="257.5" y="205.1" transform="rotate(-90 257.5 205.1)">P3B</text>
<text x="133.3" y="211.8">R215</text>
<text x="44.4" y="216.9">R213</text>
<text x="45.2" y="222">10k</text>
<text x="134.1" y="216.9">10k</text>
<text x="307.8" y="218.1">+5V</text>
<text x="285" y="227">+5V</text>
<text x="300.2" y="227">RESET</text>
<text x="310.9" y="227.9" transform="rotate(-90 310.9 227.9)">VDD</text>
<text x="321.3" y="223.2">U203E</text>
<text x="325.6" y="227">+5V</text>
<text x="300.2" y="232.1">SCL</text>
<text x="330.2" y="233.4">C207</text>
<text x="300.2" y="239.7">HVC/A0</text>
<text x="300.2" y="234.7">SDA</text>
<text x="330.2" y="235.9">100nF</text>
<text x="337.2" y="235.9">X7R</text>
<text x="300.2" y="242.3">A1</text>
<text x="310.9" y="243.3" transform="rotate(-90 310.9 243.3)">VSS</text>
<text x="325.6" y="242.3">GND</text>
<text x="307.8" y="251.2">GND</text>
<text x="321.3" y="246.1">MCP4451-104E/ST</text>
<text x="224" y="261.3">+5V</text>
<text x="262.1" y="261.3">+5V</text>
<text x="50.3" y="265.1">JP201</text>
<text x="126.5" y="265.1">JP202</text>
<text x="178.6" y="265.1">TP209</text>
<text x="239.3" y="265.1">+5V</text>
<text x="277.4" y="265.1">+5V</text>
<text x="36.6" y="275.3">LOOP_SP:</text>
<text x="46.8" y="275.3">1-2</text>
<text x="52" y="275.3">closed,</text>
<text x="59.9" y="275.3">2-3</text>
<text x="65.1" y="275.3">bench</text>
<text x="113.9" y="275.3">LOOP_FB:</text>
<text x="124" y="275.3">1-2</text>
<text x="129.1" y="275.3">gyro,</text>
<text x="135" y="275.3">2-3</text>
<text x="140.1" y="275.3">bench</text>
<text x="178.6" y="275.3">TP210</text>
<text x="224.8" y="274">LMV324B-SR</text>
<text x="227" y="275.5" transform="rotate(-90 227 275.5)">V-</text>
<text x="227" y="271" transform="rotate(-90 227 271)">V+</text>
<text x="228" y="271.5">U201E</text>
<text x="243.8" y="271.5">C205</text>
<text x="243.8" y="274">100nF</text>
<text x="250.9" y="274">X7R</text>
<text x="262.9" y="274">LMV324B-SR</text>
<text x="265.1" y="275.5" transform="rotate(-90 265.1 275.5)">V-</text>
<text x="265.1" y="271" transform="rotate(-90 265.1 271)">V+</text>
<text x="266.1" y="271.5">U202E</text>
<text x="281.9" y="271.5">C206</text>
<text x="281.9" y="274">100nF</text>
<text x="289" y="274">X7R</text>
<text x="239.3" y="280.4">GND</text>
<text x="277.4" y="280.4">GND</text>
<text x="224" y="284.2">GND</text>
<text x="262.1" y="284.2">GND</text>
</g>
<g font-size="1.3" fill="#0f0f0f">
<text x="33.6" y="68.5">SP_SEL</text>
<text x="86.4" y="71">E_RR</text>
<text x="175.3" y="71">P_OUT</text>
<text x="271.8" y="71">I_OUT</text>
<text x="368.3" y="71">D_OUT</text>
<text x="124.7" y="73.5">E_RR</text>
<text x="211" y="73.5">E_RR</text>
<text x="307.6" y="73.5">E_RR</text>
<text x="33.7" y="93.9">FB_SEL</text>
<text x="175.3" y="190.4">E_A</text>
<text x="271.8" y="190.4">ROLL_RATE_SP</text>
<text x="368.3" y="190.4">PLANT_OUT</text>
<text x="34.6" y="192.9">P_OUT</text>
<text x="222.7" y="192.9">E_A</text>
<text x="35.2" y="205.6">I_OUT</text>
<text x="34.6" y="218.3">D_OUT</text>
<text x="26.9" y="266.6">ROLL_RATE_SP</text>
<text x="33.6" y="269.1">SP_SEL</text>
<text x="109.9" y="269.1">FB_SEL</text>
<text x="168.3" y="266.6">EXT_SP</text>
<text x="33.7" y="271.7">EXT_SP</text>
<text x="110" y="271.7">EXT_FB</text>
<text x="168.4" y="276.7">EXT_FB</text>
</g>
<g font-size="1.3" fill="#a90000">
<text x="56.4" y="68.6">3</text>
<text x="69.1" y="71.1">1</text>
<text x="145.3" y="68.6">5</text>
<text x="158" y="71.1">7</text>
<text x="241.3" y="68.6">10</text>
<text x="254.6" y="71.1">8</text>
<text x="337.8" y="68.6">12</text>
<text x="350.5" y="71.1">14</text>
<text x="56.4" y="73.6">2</text>
<text x="145.3" y="73.6">6</text>
<text x="229.8" y="76.2" transform="rotate(-90 229.8 76.2)">10</text>
<text x="232.4" y="75.6" transform="rotate(-90 232.4 75.6)">9</text>
<text x="234.9" y="75.6" transform="rotate(-90 234.9 75.6)">8</text>
<text x="241.9" y="73.6">9</text>
<text x="337.8" y="73.6">13</text>
<text x="154.9" y="81.3" transform="rotate(-90 154.9 81.3)">11</text>
<text x="157.5" y="81.3" transform="rotate(-90 157.5 81.3)">12</text>
<text x="160" y="81.3" transform="rotate(-90 160 81.3)">13</text>
<text x="348" y="81.3" transform="rotate(-90 348 81.3)">20</text>
<text x="350.5" y="81.3" transform="rotate(-90 350.5 81.3)">19</text>
<text x="353" y="81.3" transform="rotate(-90 353 81.3)">18</text>
<text x="241.9" y="104.1">1</text>
<text x="254.6" y="104.1">2</text>
<text x="248.9" y="113.7" transform="rotate(-90 248.9 113.7)">3</text>
<text x="248.9" y="108.7" transform="rotate(-90 248.9 108.7)">3</text>
<text x="241.9" y="116.8">2</text>
<text x="254.6" y="116.8">1</text>
<text x="243.1" y="137.1">1</text>
<text x="248.9" y="133.4" transform="rotate(-90 248.9 133.4)">13</text>
<text x="253.3" y="137.1">2</text>
<text x="56.4" y="187.9">3</text>
<text x="69.1" y="190.5">1</text>
<text x="145.3" y="187.9">5</text>
<text x="158" y="190.5">7</text>
<text x="241.3" y="187.9">10</text>
<text x="254.6" y="190.5">8</text>
<text x="337.8" y="187.9">12</text>
<text x="350.5" y="190.5">14</text>
<text x="56.4" y="193">2</text>
<text x="145.3" y="193">6</text>
<text x="241.9" y="193">9</text>
<text x="337.8" y="193">13</text>
<text x="251.4" y="200.1" transform="rotate(-90 251.4 200.1)">1</text>
<text x="254" y="200.1" transform="rotate(-90 254 200.1)">2</text>
<text x="256.5" y="200.1" transform="rotate(-90 256.5 200.1)">3</text>
<text x="297.1" y="226">15</text>
<text x="309.9" y="223.6" transform="rotate(-90 309.9 223.6)">17</text>
<text x="297.7" y="231.1">5</text>
<text x="297.7" y="233.7">6</text>
<text x="297.7" y="238.7">4</text>
<text x="297.1" y="241.3">16</text>
<text x="309.9" y="245.8" transform="rotate(-90 309.9 245.8)">7</text>
<text x="46.9" y="266.7">1</text>
<text x="46.9" y="269.2">2</text>
<text x="123.1" y="266.7">1</text>
<text x="123.1" y="269.2">2</text>
<text x="226" y="266.8" transform="rotate(-90 226 266.8)">4</text>
<text x="264.1" y="266.8" transform="rotate(-90 264.1 266.8)">4</text>
<text x="46.9" y="271.8">3</text>
<text x="123.1" y="271.8">3</text>
<text x="226" y="278.8" transform="rotate(-90 226 278.8)">11</text>
<text x="264.1" y="278.8" transform="rotate(-90 264.1 278.8)">11</text>
</g>
<g font-size="1.3" fill="#0000c2">
<text x="345.4" y="227.3">ch1</text>
<text x="345.4" y="223.5">ch0</text>
<text x="350.2" y="227.3">=</text>
<text x="350.2" y="223.5">=</text>
<text x="353" y="227.3">I:</text>
<text x="353" y="223.5">P:</text>
<text x="355.4" y="227.3">code</text>
<text x="356.1" y="223.5">code</text>
<text x="361.1" y="227.3">171</text>
<text x="361.8" y="223.5">128</text>
<text x="366" y="227.3">=</text>
<text x="366.7" y="223.5">=</text>
<text x="368.8" y="227.3">67k</text>
<text x="369.5" y="223.5">50k</text>
<text x="373.6" y="227.3">(Ki</text>
<text x="374.2" y="223.5">(Kp</text>
<text x="377.5" y="227.3">10/s)</text>
<text x="378.8" y="223.5">1.16)</text>
<text x="345.4" y="231.1">ch2</text>
<text x="350.2" y="231.1">=</text>
<text x="353" y="231.1">D:</text>
<text x="356.1" y="231.1">code</text>
<text x="361.8" y="231.1">128</text>
<text x="366.7" y="231.1">=</text>
<text x="369.5" y="231.1">50k</text>
<text x="374.2" y="231.1">(Kd</text>
<text x="378.8" y="231.1">9.7</text>
<text x="383.1" y="231.1">ms)</text>
<text x="345.4" y="234.9">ch3</text>
<text x="345.4" y="238.7">Power-on</text>
<text x="350.2" y="234.9">=</text>
<text x="353" y="234.9">Angle</text>
<text x="356.3" y="238.7">=</text>
<text x="359.1" y="238.7">code</text>
<text x="359.4" y="234.9">P:</text>
<text x="362.5" y="234.9">code</text>
<text x="364.9" y="238.7">128</text>
<text x="368.3" y="234.9">64</text>
<text x="369.8" y="238.7">(mid);</text>
<text x="371.9" y="234.9">=</text>
<text x="374.7" y="234.9">25k</text>
<text x="376.9" y="238.7">the</text>
<text x="379.5" y="234.9">(Go</text>
<text x="381.1" y="238.7">shim</text>
<text x="384" y="234.9">1.75)</text>
<text x="386.9" y="238.7">ATtiny</text>
<text x="345.4" y="242.6">writes</text>
<text x="352.3" y="242.6">the</text>
<text x="356.5" y="242.6">stored</text>
<text x="363.8" y="242.6">codes</text>
<text x="370.6" y="242.6">over</text>
<text x="375.9" y="242.6">I2C</text>
<text x="380.2" y="242.6">at</text>
<text x="383.3" y="242.6">boot.</text>
</g>
</svg>
